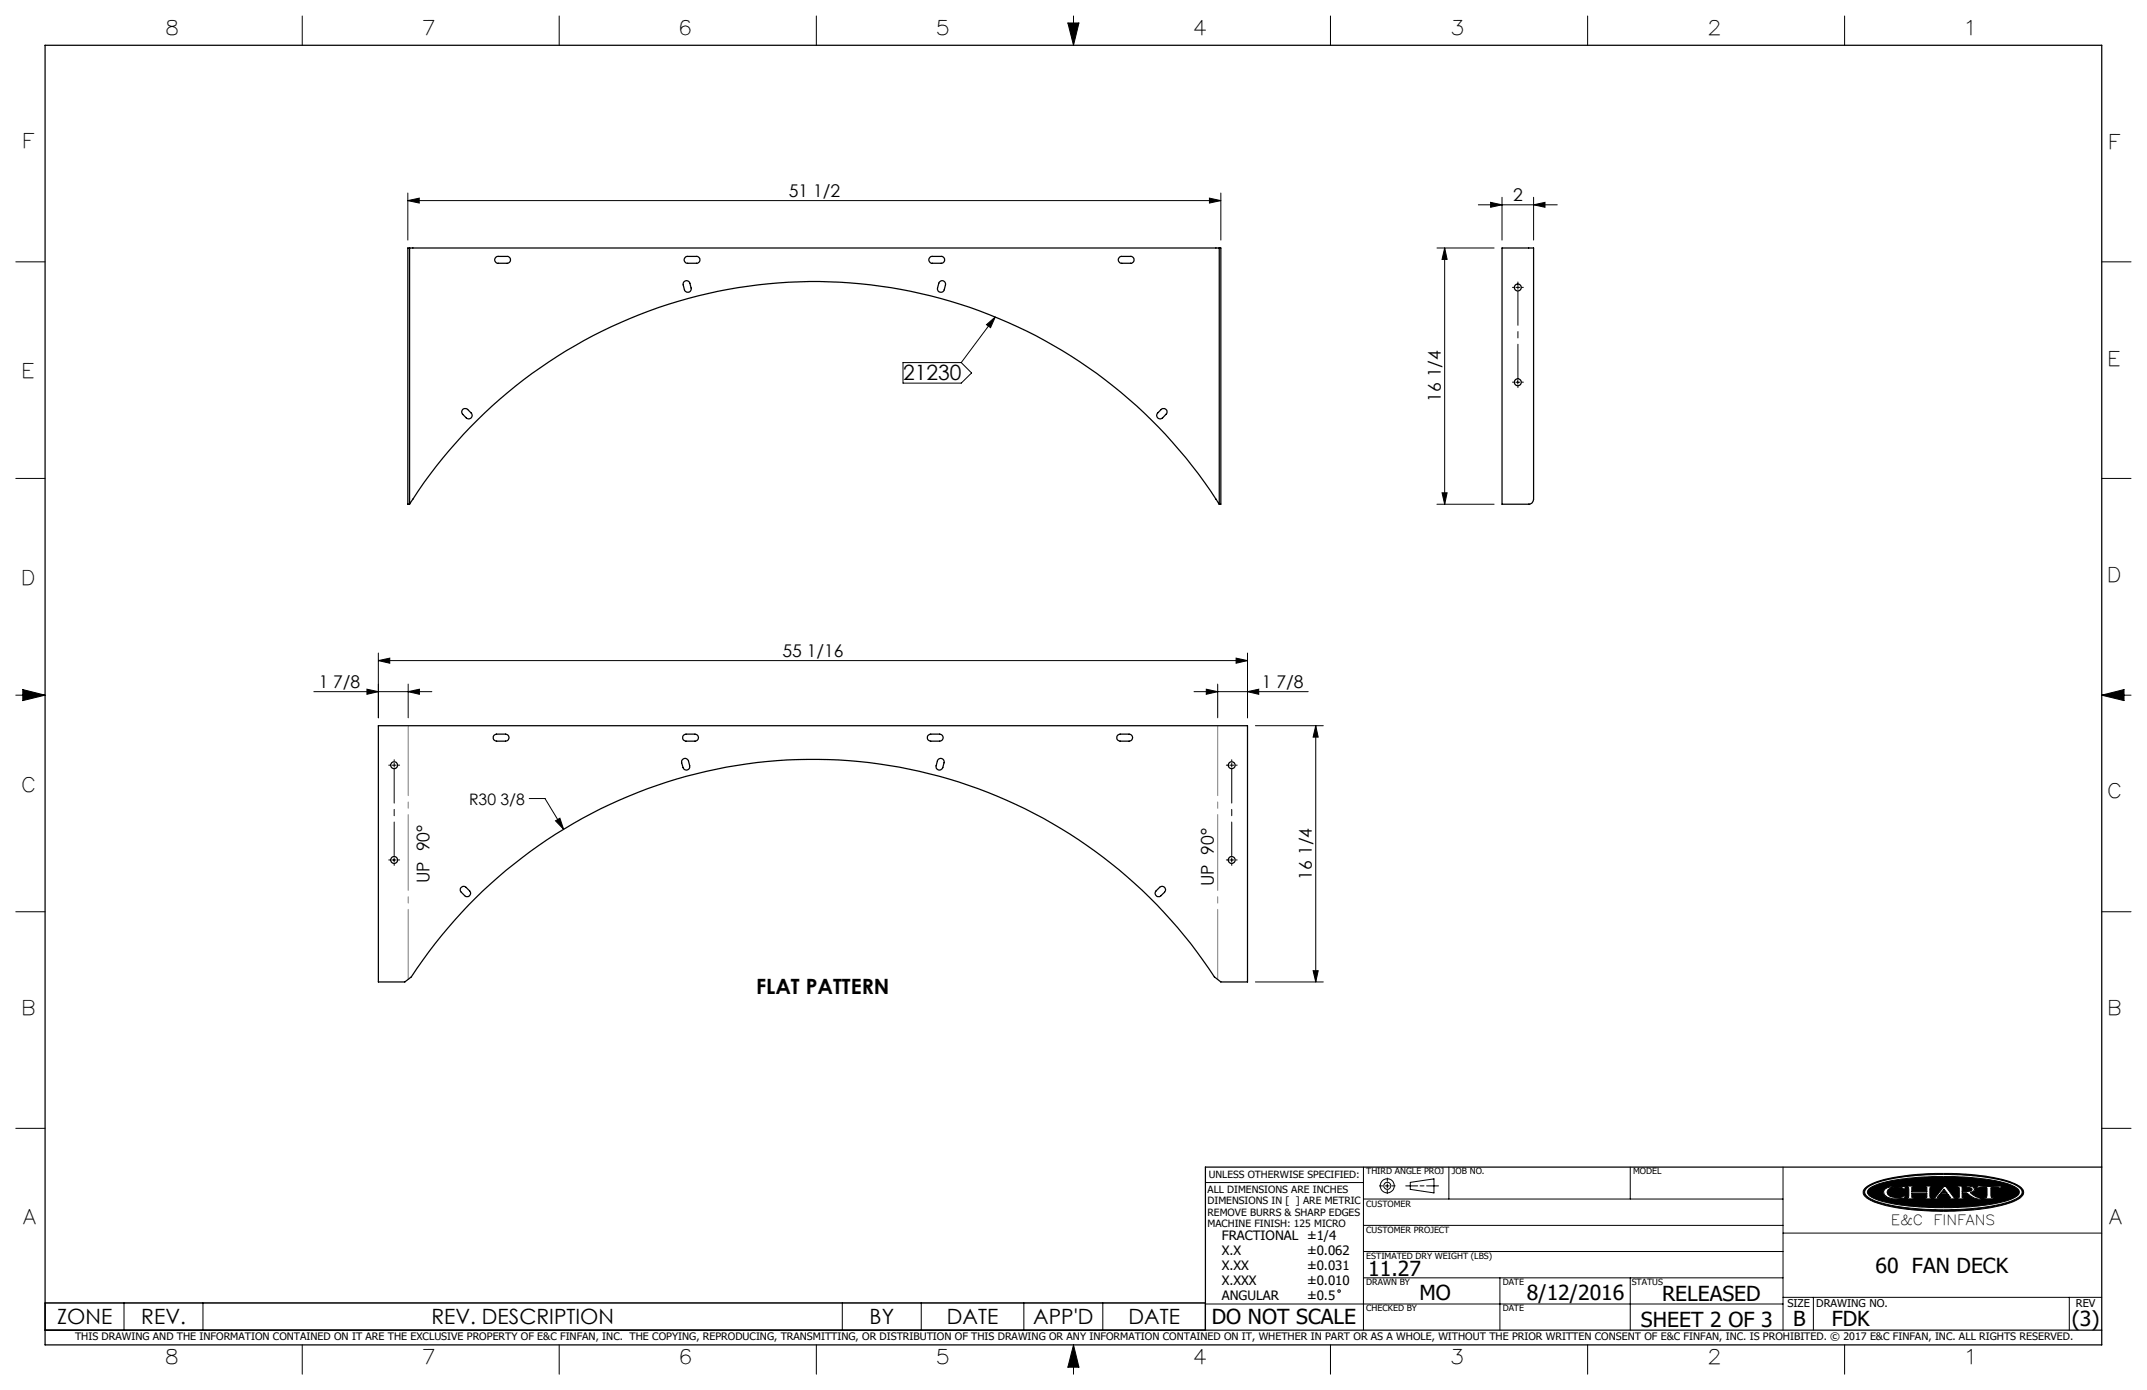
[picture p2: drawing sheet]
<svg xmlns="http://www.w3.org/2000/svg" width="432mm" height="279mm" viewBox="0 0 432 279" stroke-linecap="round" stroke-linejoin="round" font-family="sans-serif">
<g fill="none" stroke="#000" stroke-width=".2">
<path d="M60.8 3.2v5.9M112.5 3.2v5.9M164.2 3.2v5.9M214.8 4.6h2.2l-1.1 4.5zM215.9 3.2v5.9M267.6 3.2v5.9M319.3 3.2v5.9M371 3.2v5.9M82 38.8v9.5M243.2 39.8l2.3 .5-2.3 .5zM245.5 38.8v9.5M302.1 39.7v8.6"/>
<path d="M308.4 39.7v8.6M3.2 52.6h5.9M82 40.3l2.3-.5v1zM82 40.3h163.5M289 49.8h11.5M290.5 49.8l.5 2.3h-1zM290.5 49.8v51.6M297.3 41.2h15.9M299.8 40.7l2.3 .5-2.3 .5zM308.4 41.2l2.3-.5v1zM422.7 52.6h5.9M181.6 72.9h11.7l2.1 2.1-2.1 2h-11.7z"/>
<path d="M198.4 65.3l1.8-1.6-1 2.2zM200.2 63.7l-6.9 9.2M304.9 76.8h.7M305.3 76.4v.8M3.2 96.2h5.9M290 99.1h1l-.5 2.3zM422.7 96.2h5.9M289 101.4h11.5M3.2 139.7h5.9M4.6 138.6l4.5 1.1-4.5 1.1zM63.1 139h23.8M73.8 138.5l2.3 .5-2.3 .6z"/>
<path d="M76.1 132.8l2.3-.5v1zM76.1 131.3v13M76.1 132.8h174.8M82.1 139l2.2-.5v1.1zM82.1 137.5v6.8M240.1 139h23M242.6 138.5l2.3 .5-2.3 .6zM244.9 137.5v6.8M248.6 132.3l2.3 .5-2.3 .5zM250.9 131.3v13M250.9 139l2.3-.5v1.1zM422.7 139.7h5.9"/>
<path d="M422.7 139.7l4.5-1.1v2.2zM252.5 145.9h13.6M264.6 145.9l.5 2.3h-1zM264.6 145.9v51.5M78.8 172.9h.9M79.3 172.5v.8M106.4 160.5h3.2l3.7 6.2M111.7 165l.9-.5 .7 2.2zM247.3 172.9h.8M247.7 172.5v.8M3.2 183.3h5.9M252.5 197.4h13.6"/>
<path d="M264.1 195.1h1l-.5 2.3zM422.7 183.3h5.9M3.2 226.8h5.9M242.4 237.7h31.8M274.2 234.6v32.8M277.4 238.4h.7M278.6 238.4h.8M279 236.8v.7M279 238v.8M279 239.3v.6M279.9 238.4h.7M282.7 238.4h2.4"/>
<path d="M283.6 237.7l4.8-.7v2.8l-4.8-.7zM285.6 238.4h.8M286.9 238.4h2.4M291.4 234.6v6.4M327.9 234.6v6.4M358.6 234.6v32.8M375.3 238.7a16.2 16.2 0 0 1 7.4-2.3 55.4 55.4 0 0 1 21.3 1.1l1.9 .8a1.36 1.36 0 0 1 1.1 1.1 1.36 1.36 0 0 1-.7 1.4 23 23 0 0 1-9.9 2.4l-.5 .1a53.3 53.3 0 0 1-18.2-1.4 4.1 4.1 0 0 1-3-2 1.17 1.17 0 0 1 .6-1.2zM375.4 238.9a12.3 12.3 0 0 1 6-2.1 59.4 59.4 0 0 1 22.1 .7 4.5 4.5 0 0 1 3.1 1.9 1.36 1.36 0 0 1-.9 1.5 27.8 27.8 0 0 1-10.4 2.1l-1.1 .1a48.8 48.8 0 0 1-17.3-1.8l-1.5-.9a.94 .94 0 0 1 0-1.5zM375.8 239a15.4 15.4 0 0 1 7.6-2.1l3.6-.3 3.3-.1a44.5 44.5 0 0 1 14.2 1.7l.8 .4a1.03 1.03 0 0 1 .8 1 1.03 1.03 0 0 1-.8 1 25.5 25.5 0 0 1-9.5 2l-5 .1a43.6 43.6 0 0 1-13.5-1.6l-1.3-.8a.79 .79 0 0 1-.2-1.3zM379 239.1a5 5 0 0 1 3.5-.6h.7l-.2 .6-.5-.4a3.4 3.4 0 0 0-2.8 .4l-.2 .5 .2 .5a3.1 3.1 0 0 0 2.8 .5l.4-.3h.3l-.2 .5-.7 .1a3.6 3.6 0 0 1-3.3-.8l-.2-.6zM383.5 238.4h1.6v.2l-.6 .1v.8h3v-.8l-.5-.1v-.2h1.5v.2l-.3 .1-.1 .4 .1 1.5v.1l.3 .1v.2h-1.5v-.2h.4l.1-.2v-.8h-3v.8l.1 .2h.5v.2h-1.6v-.2l.3-.1 .1-.1v-1.5v-.4l-.4-.1zM391 239l.6 .9h-1.3z"/>
<path d="M391 238.4h.3l1.7 2.3 .5 .1v.2h-1.6v-.2l.4-.1-.5-.6h-1.7l-.5 .7h.6v.2h-1.5v-.2l.5-.1zM393.6 238.4h2.3l.9 .2 .3 .4-.2 .5-.7 .2 1.2 .9 1.1 .2v.2a4.2 4.2 0 0 1-2.9-1.1l-1-.1v.9l.6 .1v.2h-1.6v-.2h.3l.2-.2v-1.8l-.5-.2zM394.6 238.6h.9l.9 .2 .2 .3-.2 .3-1.8 .1zM397.9 238.3l1 .2 3.7-.1-.3 .5h-.2l-.1-.2h-1.6l.1 1.9 .6 .2v.2h-2.2v-.2l.7-.2v-1.8l-1.6-.1-.2 .2h-.3zM402.1 238.9h.1M422.7 226.8h5.9M274.2 256.9h84.4M274.2 251.6h84.4M274.2 246.3h84.4M274.2 241h84.4M301.7 256.9v10.5M327.9 256.9v10.5"/>
<path d="M358.6 247.9h64.1M9.1 261.9h233.3v5.5h-233.3zM24.9 261.9v5.5M40.8 261.9v5.5M60.8 270.3v5.9M112.5 270.3v5.9M164.2 270.3v5.9M169.4 261.9v5.5M185.3 261.9v5.5M205.9 261.9v5.5M215.9 270.3v5.9M215.9 270.3l1.1 4.5h-2.2z"/>
<path d="M221.8 261.9v5.5M242.4 262.1h116.2M267.6 270.3v5.9M319.3 270.3v5.9M358.6 260.8h64.1M364.7 260.8v6.6M371 270.3v5.9M416.2 260.8v6.6"/>
<circle cx="279" cy="238.4" r=".71"/>
<circle cx="279" cy="238.4" r="1.41"/>
<circle cx="269.3" cy="259.5" r=".25"/>
</g>
<g fill="none" stroke="#000" stroke-width=".25">
<path d="M9.1 9.1h413.6v261.2h-413.6zM82.4 49.8h162.8M82.4 49.8h-.4v51.6h.4M82.4 49.8v51.6M99.7 51.8l.3-.3h2a.69 .69 0 0 1 .7 .7 .69 .69 0 0 1-.7 .7h-1.8a.69 .69 0 0 1-.6-.4 .69 .69 0 0 1 .1-.7zM137.6 56.6a.7 .7 0 0 1 1.1 .3l.3 1a.69 .69 0 0 1-.5 .8 .69 .69 0 0 1-.8-.5l-.3-1.1zM137.9 51.6l2.2-.1a.69 .69 0 0 1 .7 .7 .69 .69 0 0 1-.7 .7h-1.8a.7 .7 0 0 1-.7-.5 .7 .7 0 0 1 .3-.8zM187.1 51.6l2.2-.1a.69 .69 0 0 1 .7 .7 .69 .69 0 0 1-.7 .7h-1.8a.7 .7 0 0 1-.7-.5 .7 .7 0 0 1 .3-.8zM189 56.6a.68 .68 0 0 1 .8-.1 .68 .68 0 0 1 .3 .8l-.2 .9a.69 .69 0 0 1-.8 .5 .69 .69 0 0 1-.5-.8zM225.2 51.6l2.2-.1a.69 .69 0 0 1 .7 .7 .69 .69 0 0 1-.7 .7h-1.8a.7 .7 0 0 1-.7-.5 .7 .7 0 0 1 .3-.8zM245.2 49.8h.3v51.6h-.3M245.2 49.8v51.6"/>
<path d="M302.1 49.8h6.3v50.5l-.3 .8-.7 .3h-5.3zM93.1 82.3l.3-.2 .5 .1 .9 .8a.7 .7 0 0 1 0 1 .7 .7 0 0 1-1 0l-.8-.9-.1-.3zM232.8 83l.7-.7a.69 .69 0 0 1 1 0 .69 .69 0 0 1 0 1l-.7 .7a.7 .7 0 0 1-1 0 .7 .7 0 0 1 0-1zM82.4 101.4a96.4 96.4 0 0 1 162.8 0M307.4 101.4h.1M76.1 145.9h174.8v51.5h-5.4l-1.3-1a96.4 96.4 0 0 0-161.5 0l-1.3 1h-5.3zM99.4 147.8l.5-.2h1.8a.71 .71 0 0 1 .7 .7 .71 .71 0 0 1-.7 .7h-1.8a.71 .71 0 0 1-.7-.5 .71 .71 0 0 1 .2-.7zM137.3 152.6a.7 .7 0 0 1 1.2 .4l.2 .9a.69 .69 0 0 1-.5 .9 .69 .69 0 0 1-.8-.5l-.3-1v-.3zM137.5 147.8l.5-.2h1.8a.71 .71 0 0 1 .7 .7 .71 .71 0 0 1-.7 .7h-1.8a.71 .71 0 0 1-.7-.5 .71 .71 0 0 1 .2-.7zM186.7 147.8l.5-.2h1.8a.71 .71 0 0 1 .7 .7 .71 .71 0 0 1-.7 .7h-1.8a.71 .71 0 0 1-.7-.5 .71 .71 0 0 1 .2-.7zM188.7 152.6a.7 .7 0 0 1 .8-.1 .7 .7 0 0 1 .4 .8l-.3 1a.69 .69 0 0 1-.8 .5 .69 .69 0 0 1-.5-.9zM224.8 147.8l.5-.2h1.8a.71 .71 0 0 1 .7 .7 .71 .71 0 0 1-.7 .7h-1.8a.71 .71 0 0 1-.7-.5 .71 .71 0 0 1 .2-.7z"/>
<path d="M92.8 178.4l.7-.2 .9 .9a.69 .69 0 0 1 0 .9 .69 .69 0 0 1-.9 0l-.9-1v-.3zM233.2 178.4a.7 .7 0 0 1 1 0 .7 .7 0 0 1 0 1l-.7 .6a.69 .69 0 0 1-1 0 .69 .69 0 0 1 0-.9zM422.7 234.6h-180.3v32.8M9.1 267.4h413.6"/>
<circle cx="305.3" cy="57.8" r=".7"/>
<circle cx="305.3" cy="76.8" r=".7"/>
<circle cx="79.3" cy="153.8" r=".7"/>
<circle cx="247.7" cy="153.8" r=".69"/>
<circle cx="79.3" cy="172.9" r=".7"/>
<circle cx="247.7" cy="172.9" r=".69"/>
</g>
<g fill="#000">
<path d="M383.5 238.4v.2h.3l.1 .2v1.8l-.1 .1-.3 .1v.2h1.6v-.2h-.5l-.1-.2v-.8h3v.9l-.5 .1v.2h1.5v-.2l-.3-.1-.1-.2v-1.6l.1-.3h.3v-.2h-1.5v.2l.5 .1v.8h-3v-.8l.6-.1v-.2zM391 238.4l-1.8 2.3-.5 .1v.2h1.5v-.2h-.6l.5-.7h1.7l.5 .6-.4 .1v.2h1.6v-.2l-.5-.1-1.7-2.3zM393.6 238.4v.2l.5 .2v1.8l-.2 .2h-.3v.2h1.6v-.2l-.6-.1v-.9l1 .1a3.7 3.7 0 0 0 2.9 1.1v-.2a3.4 3.4 0 0 1-2.3-1.1 .68 .68 0 0 0 .8-.2 .68 .68 0 0 0 0-.8l-.7-.3zM397.9 238.3l-.4 .6h.3l.2-.2 1.6 .1v1.8l-.2 .2h-.5v.2h2.2v-.2h-.5l-.2-.3v-1.7l1.6-.1 .1 .2h.2l.3-.5-4 .1zM375.8 239a13.3 13.3 0 0 1 6.5-2l2.7-.3 3.8-.2 7.5 .2a24.3 24.3 0 0 1 9.1 2 1.01 1.01 0 0 1 .7 .9 1.01 1.01 0 0 1-.7 1 21.9 21.9 0 0 1-8.6 1.9l-3.9 .2h-4.1l-3.8-.2a21.2 21.2 0 0 1-8.8-2l-.4-.3-.2-.5zM379.1 239a1.04 1.04 0 0 0 .7 1.7 7 7 0 0 0 3.2 .1l.2-.5h-.3l-.5 .4a2.56 2.56 0 0 1-2.8-.8 1.28 1.28 0 0 1 1.4-1.3h.2a1.49 1.49 0 0 1 1.4 .2l.4 .3 .2-.6h-.6a4.7 4.7 0 0 0-3.5 .5zM375.3 238.7a17.5 17.5 0 0 1 7.8-2.4l5.1-.4h4.8a34.5 34.5 0 0 1 12.5 2.2l.4 .2a1.36 1.36 0 0 1 .9 2 9.1 9.1 0 0 1-5.1 2.2l-.4 .1a58.1 58.1 0 0 1-23.1-.6 5.6 5.6 0 0 1-3.4-1.9v-.8zM375.3 238.9a1.14 1.14 0 0 0 .6 1.9 24 24 0 0 0 9.3 2.1l4.6 .3 3.7-.1a33.7 33.7 0 0 0 11.9-2.1l.4-.2a1.19 1.19 0 0 0 .9-1.2 1.19 1.19 0 0 0-.9-1.1 21.6 21.6 0 0 0-8.8-2.1l-5.1-.3-4.7 .1a30.2 30.2 0 0 0-11.1 2.1z" fill-rule="evenodd"/>
<path d="M215.9 270.3l-1.1 4.5h2.2zM214.8 4.6h2.2l-1.1 4.5zM4.6 138.6l4.5 1.1-4.5 1.1zM422.7 139.7l4.5-1.1v2.2zM391 239l-.7 .9h1.3zM394.6 238.6v.9l1.7-.1a.38 .38 0 0 0 .3-.4 .38 .38 0 0 0-.5-.3z" fill-rule="evenodd"/>
</g>
<g fill="none" stroke="#000" stroke-width=".2" stroke-dasharray="15.2 1.3 1.3 1.3">
<path d="M304.5 57.8h-.3M305.3 57.8v-.4M305.3 57.8h-.4M305.3 57.8v.4M305.3 57.8h.4M305.3 57v-.3M306.1 57.8h.3M304.5 76.8h-.3M305.3 77.6v.3M306.1 76.8h.3M78.5 153.8h-.3M79.3 153.8h.4"/>
<path d="M79.3 153.8v-.4M79.3 153.8h-.4M79.3 153.8v.4M79.3 153v-.3M80.1 153.8h.3M246.9 153.8h-.3M247.7 153.8h.4M247.7 153.8v-.4M247.7 153.8h-.4M247.7 153.8v.4M247.7 153v-.3M248.5 153.8h.3"/>
<path d="M78.5 172.9h-.3M79.3 173.6v.3M80.1 172.9h.3M246.9 172.9h-.3M247.7 173.6v.3M248.5 172.9h.3"/>
</g>
<path d="M305.3 76v-17.4M79.3 154.6v17.5M247.7 154.6v17.5" fill="none" stroke="#000" stroke-width=".2" stroke-dasharray="15.2 1.3 1.3 1.3" stroke-dashoffset="8.4"/>
<path d="M82.1 145.9v51M244.9 145.9v51" fill="none" stroke="#808080" stroke-width=".2" stroke-dasharray="15.2 1.3 1.3 1.3" stroke-dashoffset="1.2"/>
<g fill="#000">
<path d="M198.4 65.3l1.8-1.6-1 2.2zM111.7 165l.9-.5 .7 2.2z"/>
<path d="M82 40.3l2.3-.5v1zM243.2 39.8l2.3 .5-2.3 .5z"/>
<path d="M290.5 49.8l.5 2.3h-1zM290 99.1h1l-.5 2.3z"/>
<path d="M308.4 41.2l2.3-.5v1zM299.8 40.7l2.3 .5-2.3 .5z"/>
<path d="M242.6 138.5l2.3 .5-2.3 .6zM250.9 139l2.3-.5v1.1zM73.8 138.5l2.3 .5-2.3 .6zM82.1 139l2.2-.5v1.1z"/>
<path d="M248.6 132.3l2.3 .5-2.3 .5zM76.1 132.8l2.3-.5v1z"/>
<path d="M264.6 145.9l.5 2.3h-1zM264.1 195.1h1l-.5 2.3z"/>
</g>
<g font-size="4.2">
<text x="181.7" y="76.5">21230</text>
<text x="152.1" y="199.9">FLAT PATTERN</text>
<text x="275.2" y="256.5">11.27</text>
<text x="377.2" y="255.9">60 FAN DECK</text>
<text x="285.5" y="261.4">MO</text>
<text x="307.1" y="261.3">8/12/2016</text>
<text x="334.3" y="261.6">RELEASED</text>
<text x="11.5" y="266.2">ZONE</text>
<text x="28.4" y="266.2">REV.</text>
<text x="86.8" y="266.2">REV. DESCRIPTION</text>
<text x="174.9" y="266.2">BY</text>
<text x="190.4" y="266.2">DATE</text>
<text x="207.8" y="266.2">APP'D</text>
<text x="227" y="266.2">DATE</text>
<text x="243.7" y="266.1">DO NOT SCALE</text>
<text x="330" y="266.7">SHEET 2 OF 3</text>
<text x="360.6" y="266.5">B</text>
<text x="368.4" y="266.6">FDK</text>
<text x="416.7" y="266.5">(3)</text>
</g>
<g font-size="4">
<text x="33.6" y="7.1">8</text>
<text x="85.2" y="7.1">7</text>
<text x="137" y="7.1">6</text>
<text x="188.6" y="7.1">5</text>
<text x="240.3" y="7.1">4</text>
<text x="292.1" y="7.1">3</text>
<text x="343.8" y="7.1">2</text>
<text x="395.7" y="7.1">1</text>
<text x="4.9" y="29.8">F</text>
<text x="424.5" y="29.9">F</text>
<text x="4.8" y="76">E</text>
<text x="424.3" y="73.5">E</text>
<text x="4.7" y="117.7">D</text>
<text x="424.2" y="116.9">D</text>
<text x="4.7" y="159.3">C</text>
<text x="424.2" y="160.4">C</text>
<text x="4.8" y="204">B</text>
<text x="424.3" y="204">B</text>
<text x="4.8" y="246.1">A</text>
<text x="424.3" y="246">A</text>
<text x="33.6" y="274.3">8</text>
<text x="85.2" y="274.3">7</text>
<text x="137" y="274.3">6</text>
<text x="188.6" y="274.3">5</text>
<text x="240.3" y="274.3">4</text>
<text x="292.1" y="274.3">3</text>
<text x="343.8" y="274.3">2</text>
<text x="395.8" y="274.3">1</text>
</g>
<g font-size="3.5">
<text x="158.6" y="39.5">51 1/2</text>
<text x="304.3" y="40.4">2</text>
<text x="289.8" y="80.8" transform="rotate(-90 289.8 80.8)">16 1/4</text>
<text x="157.4" y="132">55 1/16</text>
<text x="64.1" y="138.3">1 7/8</text>
<text x="253.8" y="138.3">1 7/8</text>
<text x="86.4" y="177.5" transform="rotate(-90 86.4 177.5)">UP 90°</text>
<text x="244.1" y="178.2" transform="rotate(-90 244.1 178.2)">UP 90°</text>
<text x="263.9" y="176.8" transform="rotate(-90 263.9 176.8)">16 1/4</text>
</g>
<text font-size="3.2" x="94.3" y="161.7">R30 3/8</text>
<g font-size="2.8">
<text x="380.3" y="246.2">E&amp;C</text>
<text x="388.9" y="246.2">FINFANS</text>
</g>
<g font-size="2.6">
<text x="245.7" y="249.3">FRACTIONAL ±1/4</text>
<text x="245.7" y="252.3">X.X</text>
<text x="245.7" y="255.3">X.XX</text>
<text x="262.9" y="252.3">±0.062</text>
<text x="262.9" y="255.3">±0.031</text>
<text x="245.7" y="258.3">X.XXX</text>
<text x="245.7" y="261.3">ANGULAR</text>
<text x="262.9" y="258.3">±0.010</text>
<text x="262.9" y="261.3">±0.5</text>
</g>
<g font-size="2.2">
<text x="359.5" y="262.8">SIZE</text>
<text x="365.3" y="262.7">DRAWING NO.</text>
<text x="417.5" y="262.8">REV</text>
</g>
<text font-size="2.1" x="15.1" y="269.4">THIS DRAWING AND THE INFORMATION CONTAINED ON IT ARE THE EXCLUSIVE PROPERTY OF E&amp;C FINFAN, INC. THE COPYING, REPRODUCING, TRANSMITTING, OR DISTRIBUTION OF THIS DRAWING OR ANY INFORMATION CONTAINED ON IT, WHETHER IN PART OR AS A WHOLE, WITHOUT THE PRIOR WRITTEN CONSENT OF E&amp;C FINFAN, INC. IS PROHIBITED. © 2017 E&amp;C FINFAN, INC. ALL RIGHTS RESERVED.</text>
<g font-size="2">
<text x="242.9" y="239.8">ALL DIMENSIONS ARE INCHES</text>
<text x="243.1" y="236.8">UNLESS OTHERWISE SPECIFIED:</text>
<text x="242.9" y="242.1">DIMENSIONS IN [ ] ARE METRIC</text>
<text x="242.9" y="244.4">REMOVE BURRS &amp; SHARP EDGES</text>
<text x="242.9" y="246.7">MACHINE FINISH: 125 MICRO</text>
</g>
<g font-size="1.7">
<text x="274.8" y="236.1">THIRD ANGLE PROJ</text>
<text x="292" y="236.1">JOB NO.</text>
<text x="328.5" y="236.1">MODEL</text>
<text x="274.8" y="242.5">CUSTOMER</text>
<text x="274.8" y="247.8">CUSTOMER PROJECT</text>
<text x="274.8" y="253.1">ESTIMATED DRY WEIGHT (LBS)</text>
<text x="274.8" y="258.3">DRAWN BY</text>
<text x="274.8" y="263.6">CHECKED BY</text>
<text x="302.2" y="263.6">DATE</text>
<text x="302.2" y="258.3">DATE</text>
<text x="328.2" y="258.3">STATUS</text>
</g>
</svg>
